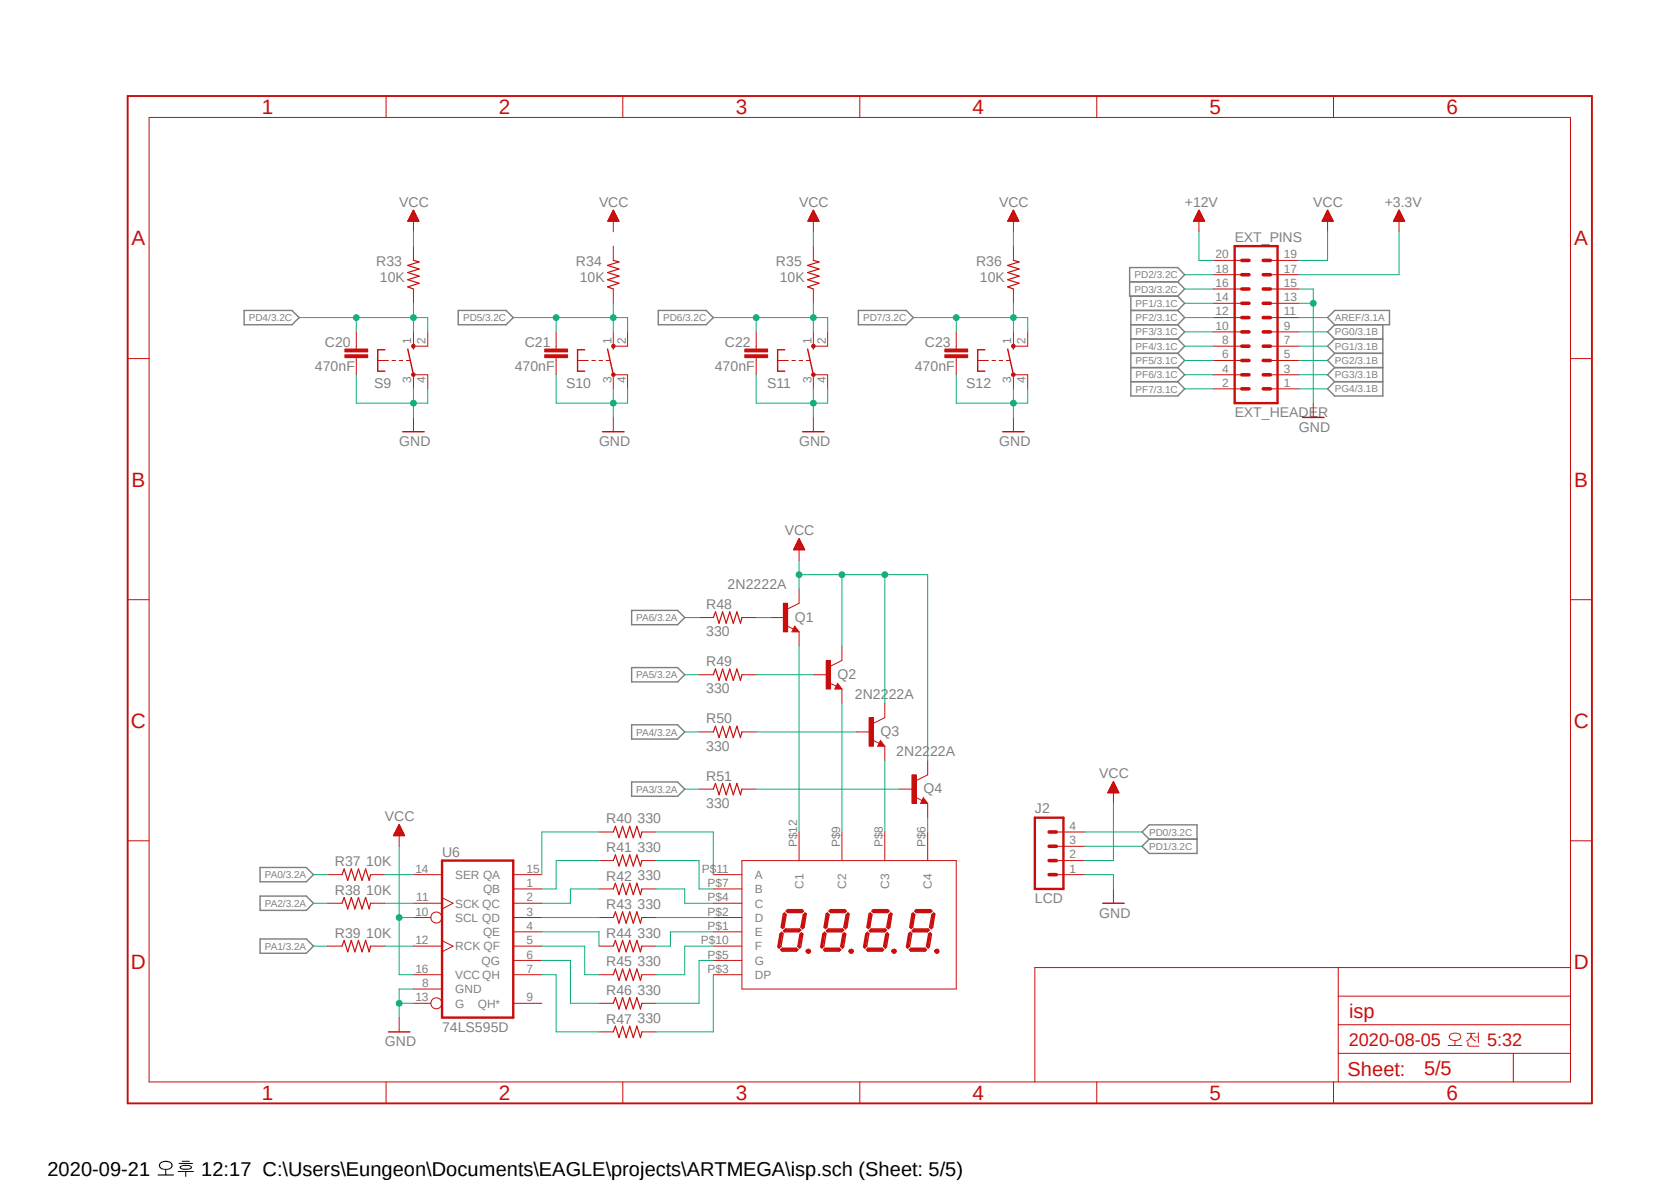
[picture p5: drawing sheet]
<svg xmlns="http://www.w3.org/2000/svg" width="297mm" height="210mm" viewBox="0 0 297 210" stroke-linecap="round" stroke-linejoin="round" font-family="sans-serif">
<path d="M28.4 206.7a.85 .85 0 0 0 .1 .9 .85 .85 0 0 0 1 .3 .85 .85 0 0 0 .9-.3 .85 .85 0 0 0 .1-.9 1.61 1.61 0 0 0-2.1 0zM28.6 206.7a1.44 1.44 0 0 1 1.9 .2v.2a1.17 1.17 0 0 1-2.1 0zM28 208.7l.1 .2 2.8-.1-.1-.1h-1.3v-.8l-.1 .8zM31.8 206.7v.1l2.5-.1zM32.3 206.3l.1 .1 1.3-.1zM32 207.2l-.1 .2a1.46 1.46 0 0 0 1.7 .4l.5-.2a.28 .28 0 0 0-.2-.5l-.9-.1zM32.2 207.3a2.45 2.45 0 0 1 1.7 0v.1a1.97 1.97 0 0 1-1.8 0zM31.6 208.1l.1 .1h1.2v.9h.2v-.9h1.4z" fill="#000"/>
<path d="M22.2 16.7l261.1 179.9M283.3 16.7l-261.1 179.9" fill="none" stroke="#fff" stroke-width=".18"/>
<g fill="none" stroke="#808080" stroke-width=".25">
<path d="M43.4 55.2h8.5l1.3 1.2-1.3 1.3h-8.5zM81.4 55.2h8.6l1.2 1.2-1.2 1.3h-8.6zM117 55.2h8.5l1.3 1.2-1.3 1.3h-8.5zM152.6 55.2h8.5l1.2 1.2-1.2 1.3h-8.5zM200.8 50.1h8.5M201 57.7h8.3M201 55.2h8.3M201 52.6v17.8h8.3l1.3-1.3-1.3-1.3M209.3 50.1l1.3-1.3-1.3-1.3h-8.5v5.1h8.5M209.3 50.1l1.3 1.3-1.3 1.2M209.3 52.6l1.3 1.3-1.3 1.3M209.3 55.2l1.3 1.2-1.3 1.3"/>
<path d="M209.3 57.7l1.3 1.3-1.3 1.2M237.2 55.2h9.8v2.5h-9.8l-1.2-1.3zM237.2 57.7l-1.2 1.3 1.2 1.2M245.8 57.7v12.7h-8.6l-1.2-1.3 1.2-1.3M201 60.2h8.3M201 62.8h8.3M201 65.3h8.3M201 67.8h8.3M209.3 60.2l1.3 1.3-1.3 1.3M209.3 62.8l1.3 1.3-1.3 1.2M209.3 65.3l1.3 1.3-1.3 1.2M237.2 60.2h8.6"/>
<path d="M237.2 62.8h8.6M237.2 65.3h8.6M237.2 67.8h8.6M237.2 60.2l-1.2 1.3 1.2 1.3M237.2 62.8l-1.2 1.3 1.2 1.2M237.2 65.3l-1.2 1.3 1.2 1.2M112.3 108.5h8.1l1.3 1.2-1.3 1.3h-8.1zM112.3 118.6h8.1l1.3 1.3-1.3 1.3h-8.1zM112.3 138.9h8.1l1.3 1.3-1.3 1.3h-8.1zM112.3 128.8h8.1l1.3 1.2-1.3 1.3h-8.1zM46.2 154.1h8.2l1.3 1.3-1.3 1.3h-8.2zM46.2 159.2h8.2l1.3 1.3-1.3 1.3h-8.2z"/>
<path d="M203 147.8l1.3-1.2h8.5v5h-8.5l-1.3-1.2 1.3-1.3zM204.3 149.1h8.5M46.2 166.8h8.2l1.3 1.3-1.3 1.3h-8.2z"/>
</g>
<g fill="none" stroke="#c90d0c" stroke-width=".18">
<path d="M68.6 17.1v3.8M110.7 17.1v3.8M152.8 17.1v3.8M194.9 17.1v3.8M237 17.1v3.8M26.5 20.9h252.6v171.3h-252.6zM22.7 63.7h3.8M279.1 63.7h3.9M22.7 106.6h3.8M279.1 106.6h3.9M22.7 149.4h3.8M279.1 149.4h3.9"/>
<path d="M237.9 171.9v20.3M237.9 177h41.2M279.1 171.9h-95.2v20.3M68.6 192.2v3.8M110.7 192.2v3.8M152.8 192.2v3.8M194.9 192.2v3.8M237 192.2v3.8M237.9 187.2h41.2M237.9 182.1h41.2M269 187.2v5"/>
</g>
<path d="M22.7 17.1h260.3v178.9h-260.3z" fill="none" stroke="#c90d0c" stroke-width=".34"/>
<path d="M257.8 183.7a.69 .69 0 0 0-.2 .8 .69 .69 0 0 0 .7 .4l.3 .1a.78 .78 0 0 0 1-.3 .78 .78 0 0 0-.1-1l-.9-.2zM257.8 183.9a1.08 1.08 0 0 1 1.7 .3 1.07 1.07 0 0 1-1.8 .2zM257.3 185.7l.1 .1h2.5l-.1-.1h-1.1v-.7h-.2v.7zM260.7 183.5l.1 .2h.6a1.78 1.78 0 0 1-.8 1.3v.1a.96 .96 0 0 0 .9-.8l.4 .5 .3 .2h.1a1.5 1.5 0 0 1-.7-1.3l.7-.1zM262.7 183.4v.8l-.7 .1h.7v1h.1v-1.8zM260.9 185.2l-.1 .5 .2 .3 1.9-.1v-.1h-1.8l-.1-.6z" fill="#c90d0c"/>
<path d="M183.9 145.3h5.1v12.6h-5.1z" fill="none" stroke="#c90d0c" stroke-width=".42"/>
<path d="M186.5 150.4h1.2M186.5 152.9h1.2M186.5 155.4h1.2M186.5 147.8h1.2" fill="none" stroke="#c90d0c" stroke-width=".64"/>
<g fill="none" stroke="#c90d0c" stroke-width=".18">
<path d="M73.5 43.7v2.6M73.5 51.4v2.5M67.1 64.1h1.9M69.7 64.1h.6M71 64.1h.6M72.2 64.1h.7M73.5 61.5h2.5M73.5 66.6h2.5M187.7 155.4h5.1M187.7 152.9h5.1M187.7 150.4h5.1M187.7 147.8h5.1"/>
<path d="M197.9 157.9v2.6"/>
</g>
<path d="M68.4 62.1h-1.3v3.9h1.3M72.5 62l1 4.6M73.5 61.5v.5M196 160.5h3.8" fill="none" stroke="#c90d0c" stroke-width=".25"/>
<path d="M73.5 46.3l1 .2-2 .7 2 .6-2 .6 2 .7-2 .6 2 .6-2 .7 1 .4" fill="none" stroke="#c90d0c" stroke-width=".21"/>
<path d="M73.2 66.3h.5v.5h-.5z" fill-rule="evenodd" fill="#c90d0c"/>
<path d="M73.2 66.3h.5v.5h-.5z" fill="none" stroke="#c90d0c" stroke-width=".18"/>
<path d="M73.2 61.3h.5v.4h-.5z" fill-rule="evenodd" fill="#c90d0c"/>
<g fill="none" stroke="#c90d0c" stroke-width=".18">
<path d="M73.5 59v2.5M76 59v2.5M109 43.7v2.6M109 51.4v2.5M73.2 61.3h.5v.4h-.5zM73.5 66.6v2.5M73.5 74.2v2.5M76 66.6v2.5M102.7 64.1h1.9M105.2 64.1h.6M106.5 64.1h.6M107.7 64.1h.7"/>
<path d="M109 61.5h2.5M109 66.6h2.5"/>
</g>
<path d="M71.6 76.7h3.8M103.9 62.1h-1.2v3.9h1.2M108 62l1 4.6M109 61.5v.5" fill="none" stroke="#c90d0c" stroke-width=".25"/>
<path d="M109 46.3l1 .2-2 .7 2 .6-2 .6 2 .7-2 .6 2 .6-2 .7 1 .4" fill="none" stroke="#c90d0c" stroke-width=".21"/>
<path d="M108.8 66.3h.5v.5h-.5z" fill-rule="evenodd" fill="#c90d0c"/>
<path d="M108.8 66.3h.5v.5h-.5z" fill="none" stroke="#c90d0c" stroke-width=".18"/>
<path d="M108.8 61.3h.5v.4h-.5z" fill-rule="evenodd" fill="#c90d0c"/>
<g fill="none" stroke="#c90d0c" stroke-width=".18">
<path d="M109 59v2.5M111.5 59v2.5M144.6 43.7v2.6M144.6 51.4v2.5M108.8 61.3h.5v.4h-.5zM109 66.6v2.5M109 74.2v2.5M111.5 66.6v2.5M138.2 64.1h1.9M140.8 64.1h.6M142 64.1h.7M143.3 64.1h.6"/>
<path d="M144.6 61.5h2.5M144.6 66.6h2.5"/>
</g>
<path d="M107.1 76.7h3.8M139.5 62.1h-1.3v3.9h1.3M143.6 62l1 4.6M144.6 61.5v.5" fill="none" stroke="#c90d0c" stroke-width=".25"/>
<path d="M144.6 46.3l1 .2-2 .7 2 .6-2 .6 2 .7-2 .6 2 .6-2 .7 1 .4" fill="none" stroke="#c90d0c" stroke-width=".21"/>
<path d="M144.4 66.3h.4v.5h-.4l-.2-.2z" fill-rule="evenodd" fill="#c90d0c"/>
<path d="M144.4 66.3h.4v.5h-.4l-.2-.2z" fill="none" stroke="#c90d0c" stroke-width=".18"/>
<path d="M144.4 61.3h.4v.4h-.4l-.2-.2z" fill-rule="evenodd" fill="#c90d0c"/>
<g fill="none" stroke="#c90d0c" stroke-width=".18">
<path d="M144.6 59v2.5M147.1 59v2.5M180.1 43.7v2.6M180.1 51.4v2.5M144.4 61.3h.4v.4h-.4l-.2-.2zM144.6 66.6v2.5M144.6 74.2v2.5M147.1 66.6v2.5M173.8 64.1h1.9M176.3 64.1h.7M177.6 64.1h.6M178.9 64.1h.6"/>
<path d="M180.1 61.5h2.6M180.1 66.6h2.6"/>
</g>
<path d="M142.7 76.7h3.8M175 62.1h-1.2v3.9h1.2M179.1 62l1 4.6M180.1 61.5v.5" fill="none" stroke="#c90d0c" stroke-width=".25"/>
<path d="M180.1 46.3l1 .2-2 .7 2 .6-2 .6 2 .7-2 .6 2 .6-2 .7 1 .4" fill="none" stroke="#c90d0c" stroke-width=".21"/>
<path d="M179.9 66.3h.4l.2 .3-.2 .2h-.4z" fill-rule="evenodd" fill="#c90d0c"/>
<path d="M179.9 66.3h.4l.2 .3-.2 .2h-.4z" fill="none" stroke="#c90d0c" stroke-width=".18"/>
<path d="M179.9 61.3h.4l.2 .2-.2 .2h-.4z" fill-rule="evenodd" fill="#c90d0c"/>
<g fill="none" stroke="#c90d0c" stroke-width=".18">
<path d="M180.1 59v2.5M182.7 59v2.5M215.6 59h5.1M215.6 56.4h5.1M215.6 53.9h5.1M215.6 51.4h5.1M215.6 48.8h5.1M215.6 46.3h5.1M225.8 59h5.1M225.8 56.4h5.1M225.8 53.9h5.1M225.8 51.4h5.1"/>
<path d="M225.8 48.8h5.1M225.8 46.3h5.1M179.9 61.3h.4l.2 .2-.2 .2h-.4zM180.1 66.6v2.5M180.1 74.2v2.5M182.7 66.6v2.5M215.6 69.1h5.1M215.6 66.6h5.1M215.6 64.1h5.1M215.6 61.5h5.1M225.8 69.1h5.1M225.8 66.6h5.1"/>
<path d="M225.8 64.1h5.1M225.8 61.5h5.1M233.4 71.6v2.6M139.8 111.2l1.2 .6M141.3 111.3l.7 1h-1.2zM142 107.2l-2 1M58.3 155.4h2.5M65.9 155.4h2.5M58.3 160.5h2.5M58.3 168.1h2.5M65.9 160.5h2.5M65.9 168.1h2.5"/>
<path d="M71 180.8v2.5"/>
</g>
<path d="M178.2 76.7h3.8M231.5 74.2h3.8M141.3 111.8l.1 .2h-.4l.3-.5 .5 .6h-.8M69 183.3h3.9" fill="none" stroke="#c90d0c" stroke-width=".25"/>
<path d="M219.5 43.7h7.6v27.9h-7.6z" fill="none" stroke="#c90d0c" stroke-width=".42"/>
<g fill="none" stroke="#c90d0c" stroke-width=".64">
<path d="M220.7 59h1.3M220.7 51.4h1.3M220.7 53.9h1.3M220.7 56.4h1.3M220.7 46.3h1.3M220.7 48.8h1.3M224.5 59h1.3M224.5 51.4h1.3M224.5 53.9h1.3M224.5 56.4h1.3M224.5 46.3h1.3M224.5 48.8h1.3"/>
<path d="M220.7 64.1h1.3M220.7 66.6h1.3M220.7 69.1h1.3M220.7 61.5h1.3M224.5 64.1h1.3M224.5 66.6h1.3M224.5 69.1h1.3M224.5 61.5h1.3"/>
</g>
<path d="M60.8 155.4l.4-1 .6 2 .6-2 .7 2 .6-2 .6 2 .7-2 .6 2 .3-1M60.8 160.5l.4-1 .6 2 .6-2 .7 2 .6-2 .6 2 .7-2 .6 2 .3-1M60.8 168.1l.4-1 .6 2 .6-2 .7 2 .6-2 .6 2 .7-2 .6 2 .3-1" fill="none" stroke="#c90d0c" stroke-width=".21"/>
<path d="M139.2 107.2h.8v5.1h-.8z" fill-rule="evenodd" fill="#c90d0c"/>
<g fill="none" stroke="#c90d0c" stroke-width=".18">
<path d="M136.9 109.7h2.6M139.2 107.2h.8v5.1h-.8zM142 104.6v2.6M142 112.3v2.5M126.8 155.4h5.1M126.8 157.9h5.1M131.9 152.9h38.1v22.8h-38.1zM142 147.8v5.1M149.6 147.8v5.1M157.3 147.8v5.1M164.9 147.8v5.1M126.8 160.5h5.1"/>
<path d="M126.8 163h5.1M126.8 165.6h5.1M126.8 168.1h5.1M126.8 170.6h5.1M126.8 173.2h5.1"/>
</g>
<path d="M143.6 169h.2" fill="none" stroke="#c90d0c" stroke-width=".34"/>
<path d="M138.9 165.7l.3 .2-.4 2.2-.3 .3-.2-.2 .3-2.3zM139 168.5h2.6l.2 .2-.2 .3h-2.6l-.2-.3zM139.2 162.4l.2-.2 .3 .3-.3 2.2-.3 .3-.2-.3zM139.3 165.4l.3-.3h2.5l.2 .2-.3 .3h-2.6zM139.7 161.9l.3-.3h2.5l.3 .3-.3 .2h-2.5zM142.2 166l.3-.3 .2 .3-.4 2.2-.2 .2-.3-.3zM142.8 162.5l.3-.3 .2 .2-.4 2.4-.2 .2-.3-.3z" fill="none" stroke="#c90d0c" stroke-width=".25"/>
<path d="M138.9 165.9l-.4 2.3M139.1 168.7h2.4M139.5 162.5l-.4 2.2M139.5 165.3h2.5M140 161.9h2.5M142.4 166.1l-.4 2M143 162.5l-.3 2.2" fill="none" stroke="#c90d0c" stroke-width=".42"/>
<path d="M143.4 168.7l.3-.1 .3 .1 .1 .3-.1 .3-.3 .1-.3-.1-.1-.3h.5l-.1 .1-.1-.1h-.3z" fill-rule="evenodd" fill="#c90d0c"/>
<path d="M143.4 168.7l.3-.1 .3 .1 .1 .3-.1 .3-.3 .1-.3-.1-.1-.3h.5l-.1 .1-.1-.1h-.3z" fill="none" stroke="#c90d0c" stroke-width=".18"/>
<path d="M151.2 169h.2" fill="none" stroke="#c90d0c" stroke-width=".34"/>
<path d="M146.6 165.7l.2 .2-.4 2.2-.3 .3-.2-.2 .4-2.3zM146.6 168.5h2.6l.2 .2-.2 .3h-2.6l-.2-.3zM146.9 162.4l.2-.2 .3 .3-.4 2.2-.3 .3-.2-.3zM146.9 165.4l.3-.3h2.5l.2 .2-.3 .3h-2.5zM147.6 161.6h2.6l.2 .3-.2 .2h-2.6l-.2-.2zM149.8 166l.3-.3 .2 .3-.4 2.2-.2 .2-.3-.3zM150.4 162.5l.3-.3 .2 .2-.4 2.4-.2 .2-.3-.3z" fill="none" stroke="#c90d0c" stroke-width=".25"/>
<path d="M146.5 165.9l-.4 2.3M146.7 168.7h2.4M147.1 162.5l-.4 2.2M147.1 165.3h2.5M147.6 161.9h2.6M150 166.1l-.4 2M150.7 162.5l-.4 2.2" fill="none" stroke="#c90d0c" stroke-width=".42"/>
<path d="M151 168.7l.3-.1 .3 .1 .1 .3-.1 .3-.3 .1-.3-.1-.1-.3h.5l-.1 .1-.1-.1h-.3z" fill-rule="evenodd" fill="#c90d0c"/>
<path d="M151 168.7l.3-.1 .3 .1 .1 .3-.1 .3-.3 .1-.3-.1-.1-.3h.5l-.1 .1-.1-.1h-.3z" fill="none" stroke="#c90d0c" stroke-width=".18"/>
<path d="M158.8 169h.2" fill="none" stroke="#c90d0c" stroke-width=".34"/>
<path d="M154.2 165.7l.2 .2-.3 2.2-.4 .3-.2-.2 .4-2.3zM154.3 168.5h2.5l.3 .2-.3 .3h-2.5l-.3-.3zM154.5 162.4l.2-.2 .3 .3-.4 2.2-.3 .3-.2-.3zM154.5 165.4l.4-.3h2.5l.2 .2-.4 .3h-2.5zM155.2 161.6h2.6l.2 .3-.2 .2h-2.6l-.2-.2zM157.4 166l.3-.3 .2 .3-.3 2.2-.2 .2-.3-.3zM158 162.5l.3-.3 .2 .2-.3 2.4-.3 .2-.3-.3z" fill="none" stroke="#c90d0c" stroke-width=".25"/>
<path d="M154.1 165.9l-.4 2.3M154.3 168.7h2.5M154.7 162.5l-.4 2.2M154.7 165.3h2.6M155.2 161.9h2.6M157.6 166.1l-.3 2M158.3 162.5l-.4 2.2" fill="none" stroke="#c90d0c" stroke-width=".42"/>
<path d="M158.6 168.7l.3-.1 .3 .1 .1 .3-.1 .3-.3 .1-.3-.1-.1-.3h.5l-.1 .1-.1-.1h-.3z" fill-rule="evenodd" fill="#c90d0c"/>
<path d="M158.6 168.7l.3-.1 .3 .1 .1 .3-.1 .3-.3 .1-.3-.1-.1-.3h.5l-.1 .1-.1-.1h-.3z" fill="none" stroke="#c90d0c" stroke-width=".18"/>
<path d="M166.4 169h.3" fill="none" stroke="#c90d0c" stroke-width=".34"/>
<path d="M161.8 165.7l.3 .2-.4 2.2-.4 .3-.2-.2 .4-2.3zM161.9 168.5h2.5l.3 .2-.3 .3h-2.5l-.3-.3zM162.1 162.4l.2-.2 .3 .3-.4 2.2-.2 .3-.3-.3zM162.1 165.4l.4-.3h2.5l.1 .2-.3 .3h-2.5zM162.6 161.9l.3-.3h2.5l.3 .3-.3 .2h-2.5zM165.1 166l.2-.3 .3 .3-.4 2.2-.2 .2-.3-.3zM165.7 162.5l.2-.3 .3 .2-.4 2.4-.3 .2-.3-.3z" fill="none" stroke="#c90d0c" stroke-width=".25"/>
<path d="M161.7 165.9l-.4 2.3M162 168.7h2.4M162.3 162.5l-.3 2.2M162.3 165.3h2.6M162.9 161.9h2.5M165.3 166.1l-.4 2M165.9 162.5l-.4 2.2" fill="none" stroke="#c90d0c" stroke-width=".42"/>
<path d="M166.2 168.7l.3-.1 .3 .1v.6l-.3 .1-.3-.1-.1-.3h.5l-.1 .1-.4-.1z" fill-rule="evenodd" fill="#c90d0c"/>
<g fill="none" stroke="#c90d0c" stroke-width=".18">
<path d="M149.6 117.3l-2 1.1M147.4 121.3l1.2 .6M148.9 121.4l.7 1h-1.2zM106.5 147.8h2.5M106.5 152.9h2.5M106.5 157.9h2.5M114.1 147.8h2.5M114.1 152.9h2.5M114.1 157.9h2.5M106.5 163h2.5M106.5 168.1h2.5M106.5 173.2h2.5"/>
<path d="M106.5 178.3h2.5M114.1 163h2.5M114.1 168.1h2.5M114.1 173.2h2.5M114.1 178.3h2.5M166.2 168.7l.3-.1 .3 .1v.6l-.3 .1-.3-.1-.1-.3h.5l-.1 .1-.4-.1zM106.5 183.3h2.5M114.1 183.3h2.5"/>
</g>
<path d="M109 147.8l.4-1 .6 2 .7-2 .6 2 .6-2 .7 2 .6-2 .6 2 .3-1M109 152.9l.4-1 .6 2 .7-2 .6 2 .6-2 .7 2 .6-2 .6 2 .3-1M109 157.9l.4-1 .6 2.1 .7-2.1 .6 2.1 .6-2.1 .7 2.1 .6-2.1 .6 2.1 .3-1.1M109 163l.4-1 .6 2 .7-2 .6 2 .6-2 .7 2 .6-2 .6 2 .3-1M109 168.1l.4-1 .6 2 .7-2 .6 2 .6-2 .7 2 .6-2 .6 2 .3-1M109 173.2l.4-1 .6 2 .7-2 .6 2 .6-2 .7 2 .6-2 .6 2 .3-1M109 178.3l.4-1.1 .6 2.1 .7-2.1 .6 2.1 .6-2.1 .7 2.1 .6-2.1 .6 2.1 .3-1M109 183.3l.4-1 .6 2.1 .7-2.1 .6 2.1 .6-2.1 .7 2.1 .6-2.1 .6 2.1 .3-1.1" fill="none" stroke="#c90d0c" stroke-width=".21"/>
<path d="M148.9 121.9l.1 .3h-.4l.3-.5 .5 .6h-.8" fill="none" stroke="#c90d0c" stroke-width=".25"/>
<path d="M146.9 117.3h.7v5.1h-.7z" fill-rule="evenodd" fill="#c90d0c"/>
<path d="M144.6 119.9h2.5M146.9 117.3h.7v5.1h-.7zM149.6 114.8v2.5M149.6 122.4v2.6M155 131.4l1.3 .7M156.5 131.6l.8 1h-1.3zM157.3 127.5l-2.1 1" fill="none" stroke="#c90d0c" stroke-width=".18"/>
<path d="M156.5 132.1l.1 .2h-.3l.2-.5 .5 .7h-.7" fill="none" stroke="#c90d0c" stroke-width=".25"/>
<path d="M154.5 127.5h.7v5.1h-.7z" fill-rule="evenodd" fill="#c90d0c"/>
<path d="M152.2 130h2.5M154.5 127.5h.7v5.1h-.7zM157.3 125v2.5M157.3 132.6v2.5M164.9 137.7l-2 1M162.6 141.6l1.3 .6M164.1 141.7l.8 1h-1.3z" fill="none" stroke="#c90d0c" stroke-width=".18"/>
<path d="M164.1 142.2l.2 .3h-.4l.2-.5 .5 .6h-.7" fill="none" stroke="#c90d0c" stroke-width=".25"/>
<path d="M162.1 137.7h.8v5h-.8z" fill-rule="evenodd" fill="#c90d0c"/>
<g fill="none" stroke="#c90d0c" stroke-width=".18">
<path d="M72.5 39.2h1.9M72.6 39.2h1.8M72.6 39.1h1.7M72.7 39h1.6M72.7 38.9h1.6M72.8 38.8h1.4M72.8 38.7h1.3M72.9 38.6h1.2M72.9 38.5h1.1M72.9 38.4h1.1M73 38.4h1M73 38.3h.9"/>
<path d="M73.1 38.2h.8M73.1 38.1h.7M73.2 38h.6M73.2 37.9h.5M73.2 37.8h.5M73.3 37.7h.4M73.3 37.6h.3M73.4 37.5h.2M73.4 37.5h.1M73.4 37.4h.1M73.5 38.7v2.5M73.5 37.4l.9 1.9h-1.9z"/>
<path d="M108.1 39.2h1.8M108.2 39.1h1.7M108.2 39h1.6M108.2 38.9h1.6M108.3 38.8h1.4M108.3 38.7h1.4M108.4 38.6h1.2M108.5 38.5h1.1M108.5 38.4h1.1M108.5 38.4h1M108.6 38.3h.9M108.6 38.2h.8"/>
<path d="M108.7 38.1h.7M108.7 38h.6M108.8 37.9h.5M108.8 37.8h.5M108.8 37.7h.4M108.9 37.6h.3M108.9 37.5h.2M109 37.5h.1M109 37.4l1 1.9h-1.9zM109 38.7v2.5M109 37.4h.1M143.6 39.2h1.9"/>
<path d="M143.7 39.2h1.8M143.7 39.1h1.7M143.8 39h1.6M143.8 38.9h1.5M143.8 38.8h1.5M143.9 38.7h1.3M143.9 38.6h1.3M144 38.5h1.2M144 38.4h1.1M144.1 38.4h1M144.1 38.3h.9M144.1 38.2h.9"/>
<path d="M144.2 38.1h.7M144.3 38h.6M144.3 37.9h.5M144.4 37.8h.4M144.4 37.7h.3M144.4 37.6h.3M144.5 37.5h.2M144.5 37.5h.1M144.6 37.4l.9 1.9h-1.9zM144.6 38.7v2.5M144.6 37.4h.1M179.2 39.2h1.9"/>
<path d="M179.2 39.2h1.8M179.3 39.1h1.7M179.3 39h1.6M179.4 38.9h1.5M179.4 38.8h1.4M179.5 38.7h1.3M179.5 38.6h1.3M179.5 38.5h1.2M179.6 38.4h1M179.7 38.3h.9M179.7 38.2h.8M179.7 38.1h.8"/>
<path d="M179.8 38h.6M179.8 37.9h.6M179.9 37.8h.4M179.9 37.7h.4M180 37.6h.3M180 37.5h.2M180.1 37.5h.1M180.1 37.4l1 1.9h-1.9zM180.1 38.7v2.5M180.1 37.4h.1M212.2 39.2h1.9M212.2 39.2h1.8"/>
<path d="M212.3 39.1h1.7M212.3 39h1.6M212.4 38.9h1.5M212.4 38.8h1.4M212.5 38.7h1.3M212.5 38.6h1.2M212.6 38.5h1.1M212.6 38.4h1.1M212.6 38.4h1M212.7 38.3h.9M212.7 38.2h.8M212.8 38.1h.7"/>
<path d="M212.8 38h.6M212.9 37.9h.5M212.9 37.8h.5M212.9 37.7h.4M213 37.6h.3M213 37.5h.2M213.1 37.5h.1M213.1 37.4l1 1.9h-1.9zM213.1 37.4h.1M213.1 38.7v2.5M235 39.2h1.9M235.1 39.2h1.8"/>
<path d="M235.1 39.1h1.7M235.2 39h1.6M235.2 38.9h1.5M235.2 38.8h1.5M235.3 38.7h1.3M235.4 38.6h1.2M235.4 38.5h1.2M235.5 38.4h1M235.5 38.3h.9M235.6 38.2h.8M235.6 38.1h.7M235.7 38h.6"/>
<path d="M235.7 37.9h.6M235.8 37.8h.4M235.8 37.7h.4M235.8 37.6h.3M235.9 37.5h.2M235.9 37.5h.1M236 37.4l.9 1.9h-1.9zM236 38.7v2.5M236 37.4h.1M247.7 39.2h1.9M247.8 39.2h1.8M247.8 39.1h1.7"/>
<path d="M247.9 39h1.6M247.9 38.9h1.5M247.9 38.8h1.5M248 38.7h1.3M248 38.6h1.3M248.1 38.5h1.2M248.2 38.4h1M248.2 38.3h.9M248.3 38.2h.8M248.3 38.1h.7M248.4 38h.6M248.4 37.9h.6"/>
<path d="M248.5 37.8h.4M248.5 37.7h.3M248.5 37.6h.3M248.6 37.5h.2M248.6 37.5h.1M248.7 37.4l.9 1.9h-1.9zM248.7 38.7v2.5M248.7 37.4l.6 1.9M248.7 37.4l-.7 1.9M248.7 37.4h.1M63.3 61.5v.5M63.3 63.5v.6"/>
<path d="M141.1 97.6h1.9M141.1 97.5h1.8M141.2 97.5h1.7M141.2 97.4h1.6M141.3 97.2h1.5M141.3 97.2h1.4M141.4 97.1h1.3M141.4 97h1.3M141.5 96.9h1.1M141.5 96.8h1M141.6 96.7h.9M141.6 96.6h.9"/>
<path d="M141.6 96.6h.8M141.7 96.5h.7M141.7 96.4h.6M141.8 96.3h.5M141.8 96.2h.4M141.9 96.1h.3M141.9 96h.3M141.9 95.9h.2M142 95.8h.1M142 97v2.6M142 95.8l1 1.9h-1.9zM162.1 137.7h.8v5h-.8z"/>
<path d="M164.9 135.1v2.6M197.4 140h1M197.4 139.9h1M197.4 139.8h.9M197.5 139.7h.8M197.5 139.6h.7M197.6 139.5h.6M197.6 139.4h.6M197.7 139.4h.4M197.7 139.3h.4M197.7 139.2h.3M197.8 139.1h.2"/>
<path d="M197.9 139h.1M197.9 138.9l.9 1.9h-1.9zM70 148.4h1.9M70 148.3h1.8M70.1 148.3h1.7M70.1 148.2h1.7M70.2 148.1h1.5M70.2 148h1.5M70.3 147.9h1.3M70.3 147.8h1.3M70.4 147.7h1.1M70.4 147.6h1.1"/>
<path d="M70.4 147.5h1M70.5 147.4h.9M70.5 147.4h.8M70.6 147.3h.7M70.6 147.2h.6M70.7 147.1h.5M70.7 147h.5M70.7 146.9h.4M70.8 146.8h.3M70.8 146.7h.2M70.9 146.6h.1M71 147.8v2.6"/>
<path d="M71 146.6l.9 1.9h-1.9zM159.8 140.2h2.5M164.9 142.7v2.6M197 140.8h1.8M197 140.7h1.8M197.1 140.6h1.7M197.1 140.5h1.6M197.1 140.4h1.5M197.2 140.3h1.4M197.2 140.3h1.3M197.3 140.2h1.2M197.3 140.1h1.2"/>
<path d="M197.9 140.2v2.5"/>
</g>
<path d="M73.5 37.4l.9 1.9h-1.9zM109 37.4l1 1.9h-1.9zM144.6 37.4l.9 1.9h-1.9zM180.1 37.4l1 1.9h-1.9zM213.1 37.4l1 1.9h-1.9zM236 37.4l.9 1.9h-1.9zM248.7 37.4l.9 1.9h-1.9zM248.7 37.4l-.7 1.9M248.7 37.4l.6 1.9M142 95.8l1 1.9h-1.9zM197.9 138.9l.9 1.9h-1.9zM71 146.6l.9 1.9h-1.9z" fill="none" stroke="#c90d0c" stroke-width=".25"/>
<path d="M61.3 63h4.1v.5h-4.1z" fill-rule="evenodd" fill="#c90d0c"/>
<path d="M61.3 63h4.1v.5h-4.1z" fill="none" stroke="#c90d0c" stroke-width=".18"/>
<path d="M61.3 62h4.1v.5h-4.1z" fill-rule="evenodd" fill="#c90d0c"/>
<path d="M63.3 59v2.5M61.3 62h4.1v.5h-4.1zM63.3 64.1v2.5M98.8 61.5v.5M98.8 63.5v.6" fill="none" stroke="#c90d0c" stroke-width=".18"/>
<path d="M96.8 63h4.1v.5h-4.1z" fill-rule="evenodd" fill="#c90d0c"/>
<path d="M96.8 63h4.1v.5h-4.1z" fill="none" stroke="#c90d0c" stroke-width=".18"/>
<path d="M96.8 62h4.1v.5h-4.1z" fill-rule="evenodd" fill="#c90d0c"/>
<path d="M98.8 59v2.5M96.8 62h4.1v.5h-4.1zM98.8 64.1v2.5M134.4 61.5v.5M134.4 63.5v.6" fill="none" stroke="#c90d0c" stroke-width=".18"/>
<path d="M132.4 63h4v.5h-4z" fill-rule="evenodd" fill="#c90d0c"/>
<path d="M132.4 63h4v.5h-4z" fill="none" stroke="#c90d0c" stroke-width=".18"/>
<path d="M132.4 62h4v.5h-4z" fill-rule="evenodd" fill="#c90d0c"/>
<path d="M134.4 59v2.5M132.4 62h4v.5h-4zM134.4 64.1v2.5M170 61.5v.5M170 63.5v.6" fill="none" stroke="#c90d0c" stroke-width=".18"/>
<path d="M167.9 63h4.1v.5h-4.1z" fill-rule="evenodd" fill="#c90d0c"/>
<path d="M167.9 63h4.1v.5h-4.1z" fill="none" stroke="#c90d0c" stroke-width=".18"/>
<path d="M167.9 62h4.1v.5h-4.1z" fill-rule="evenodd" fill="#c90d0c"/>
<g fill="none" stroke="#c90d0c" stroke-width=".18">
<path d="M170 59v2.5M167.9 62h4.1v.5h-4.1zM170 64.1v2.5M124.2 109.7h2.6M124.2 119.9h2.6M131.9 109.7h2.5M131.9 119.9h2.5M124.2 130h2.6M131.9 130h2.5M73.5 155.4h5.1M78.6 159.5l1.9 1-1.9 1M91.2 157.9h5.1"/>
<path d="M91.2 155.4h5.1M124.2 140.2h2.6M131.9 140.2h2.5M73.5 160.5h5.1M73.5 163h3.1M73.5 168.1h5.1M73.5 173.2h5.1M73.5 178.3h3.1M73.5 175.7h5.1M78.6 167.1l1.9 1-1.9 1M91.2 160.5h5.1M91.2 163h5.1"/>
<path d="M91.2 165.6h5.1M91.2 168.1h5.1M91.2 170.6h5.1M91.2 173.2h5.1M91.2 178.3h5.1"/>
<circle cx="77.6" cy="178.3" r=".98"/>
<circle cx="77.6" cy="163" r=".98"/>
</g>
<path d="M78.6 152.9h12.6v27.9h-12.6z" fill="none" stroke="#c90d0c" stroke-width=".42"/>
<path d="M126.8 109.7l.4-1 .6 2 .6-2 .7 2 .6-2 .6 2 .7-2 .6 2 .3-1M126.8 119.9l.4-1 .6 2 .6-2 .7 2 .6-2 .6 2 .7-2 .6 2 .3-1M126.8 130l.4-1 .6 2.1 .6-2.1 .7 2.1 .6-2.1 .6 2.1 .7-2.1 .6 2.1 .3-1.1M126.8 140.2l.4-1 .6 2 .6-2 .7 2 .6-2 .6 2 .7-2 .6 2 .3-1" fill="none" stroke="#c90d0c" stroke-width=".21"/>
<path d="M73.5 41.2v2.5M144.6 41.2v2.5M180.1 41.2v2.5M236 41.2v5.1h-5.1M71 150.4v22.8h2.5M71 163h2.5" fill="none" stroke="#0dab76" stroke-width=".18"/>
<circle cx="70.9" cy="163" r=".51" fill="#0dab76"/>
<g fill="none" stroke="#0dab76" stroke-width=".18">
<path d="M142 99.6v5M157.3 102.1h7.6v33"/>
<circle cx="70.9" cy="163" r=".51"/>
</g>
<circle cx="142" cy="102.1" r=".51" fill="#0dab76"/>
<g fill="none" stroke="#0dab76" stroke-width=".18">
<path d="M142 102.1h15.3M149.6 102.1v12.7"/>
<circle cx="142" cy="102.1" r=".51"/>
</g>
<circle cx="149.6" cy="102.1" r=".51" fill="#0dab76"/>
<g fill="none" stroke="#0dab76" stroke-width=".18">
<path d="M157.3 102.1v22.9"/>
<circle cx="149.6" cy="102.1" r=".51"/>
</g>
<circle cx="157.3" cy="102.1" r=".51" fill="#0dab76"/>
<g fill="none" stroke="#0dab76" stroke-width=".18">
<path d="M73.5 69.1v5.1M76 69.1v2.5h-2.5M197.9 142.7v10.2h-5.1"/>
<circle cx="157.3" cy="102.1" r=".51"/>
</g>
<circle cx="73.5" cy="71.6" r=".51" fill="#0dab76"/>
<g fill="none" stroke="#0dab76" stroke-width=".18">
<path d="M63.3 66.6v5h10.2M109 69.1v5.1M111.5 69.1v2.5h-2.5"/>
<circle cx="73.5" cy="71.6" r=".51"/>
</g>
<circle cx="109" cy="71.6" r=".51" fill="#0dab76"/>
<g fill="none" stroke="#0dab76" stroke-width=".18">
<path d="M98.8 66.6v5h10.2M144.6 69.1v5.1M147.1 69.1v2.5h-2.5"/>
<circle cx="109" cy="71.6" r=".51"/>
</g>
<circle cx="144.6" cy="71.6" r=".51" fill="#0dab76"/>
<g fill="none" stroke="#0dab76" stroke-width=".18">
<path d="M134.4 66.6v5h10.2M180.1 69.1v5.1M182.7 69.1v2.5h-2.6"/>
<circle cx="144.6" cy="71.6" r=".51"/>
</g>
<circle cx="180.1" cy="71.6" r=".51" fill="#0dab76"/>
<g fill="none" stroke="#0dab76" stroke-width=".18">
<path d="M230.9 51.4h2.5v20.2M230.9 53.9h2.5M170 66.6v5h10.1"/>
<circle cx="180.1" cy="71.6" r=".51"/>
</g>
<circle cx="233.4" cy="53.9" r=".51" fill="#0dab76"/>
<g fill="none" stroke="#0dab76" stroke-width=".18">
<path d="M71 178.3h2.5M73.5 175.7h-2.5v5.1"/>
<circle cx="233.4" cy="53.9" r=".51"/>
</g>
<circle cx="70.9" cy="178.3" r=".51" fill="#0dab76"/>
<g fill="none" stroke="#0dab76" stroke-width=".18">
<path d="M73.5 53.9v5.1M73.5 56.4h2.5v2.6M68.4 155.4h5.1M192.8 155.4h5.1v2.5M68.4 160.5h5.1M68.4 168.1h5.1"/>
<circle cx="70.9" cy="178.3" r=".51"/>
</g>
<circle cx="73.5" cy="56.4" r=".51" fill="#0dab76"/>
<g fill="none" stroke="#0dab76" stroke-width=".18">
<path d="M53.2 56.4h20.3M63.3 56.4v2.6"/>
<circle cx="73.5" cy="56.4" r=".51"/>
</g>
<circle cx="63.3" cy="56.4" r=".51" fill="#0dab76"/>
<g fill="none" stroke="#0dab76" stroke-width=".18">
<path d="M98.8 59v-2.6h12.7v2.6M109 56.4v2.6"/>
<circle cx="63.3" cy="56.4" r=".51"/>
</g>
<circle cx="109" cy="56.4" r=".51" fill="#0dab76"/>
<g fill="none" stroke="#0dab76" stroke-width=".18">
<path d="M91.2 56.4h7.6M109 53.9v2.5"/>
<circle cx="109" cy="56.4" r=".51"/>
</g>
<circle cx="98.8" cy="56.4" r=".51" fill="#0dab76"/>
<g fill="none" stroke="#0dab76" stroke-width=".18">
<path d="M144.6 56.4h2.5v2.6M144.6 53.9v5.1"/>
<circle cx="98.8" cy="56.4" r=".51"/>
</g>
<circle cx="144.6" cy="56.4" r=".51" fill="#0dab76"/>
<g fill="none" stroke="#0dab76" stroke-width=".18">
<path d="M126.8 56.4h17.8M134.4 56.4v2.6"/>
<circle cx="144.6" cy="56.4" r=".51"/>
</g>
<circle cx="134.4" cy="56.4" r=".51" fill="#0dab76"/>
<g fill="none" stroke="#0dab76" stroke-width=".18">
<path d="M170 59v-2.6h12.7v2.6M180.1 56.4v2.6"/>
<circle cx="134.4" cy="56.4" r=".51"/>
</g>
<circle cx="180.1" cy="56.4" r=".51" fill="#0dab76"/>
<g fill="none" stroke="#0dab76" stroke-width=".18">
<path d="M162.3 56.4h7.7M180.1 53.9v2.5"/>
<circle cx="180.1" cy="56.4" r=".51"/>
</g>
<circle cx="170" cy="56.4" r=".51" fill="#0dab76"/>
<g fill="none" stroke="#0dab76" stroke-width=".18">
<path d="M210.6 48.8h5M210.6 51.4h5M210.6 53.9h5M210.6 56.4h5M210.6 59h5M213.1 41.2v5.1h2.5M230.9 56.4h5.1M230.9 59h5.1M248.7 41.2v7.6h-17.8M210.6 61.5h5M210.6 64.1h5M210.6 69.1h5"/>
<path d="M210.6 66.6h5M230.9 61.5h5.1M230.9 64.1h5.1M230.9 69.1h5.1M230.9 66.6h5.1M121.7 109.7h2.5M121.7 119.9h2.5M134.4 109.7h2.5M134.4 119.9h10.2M142 114.8v33M121.7 130h2.5M134.4 130h17.8"/>
<path d="M149.6 125v22.8M157.3 135.1v12.7M55.7 155.4h2.6M106.5 157.9h-5.1v2.6h-5.1M106.5 147.8h-10.2v7.6M106.5 152.9h-7.7v5h-2.5M116.6 157.9h5.1v2.6h5.1M116.6 147.8h10.2v7.6M116.6 152.9h7.6v5h2.6M121.7 140.2h2.5M134.4 140.2h25.4M164.9 145.3v2.5"/>
<path d="M192.8 147.8h10.2M192.8 150.4h10.2M55.7 160.5h2.6M55.7 168.1h2.6M96.3 168.1h7.6v5.1h2.6M96.3 173.2h2.5v10.1h7.7M96.3 170.6h5.1v7.7h5.1M96.3 163h10.2M96.3 165.6h10.2v2.5M116.6 163h10.2M126.8 165.6h-7.6v2.5h-2.6M126.8 168.1h-5.1v5.1h-5.1"/>
<path d="M126.8 170.6h-2.6v7.7h-7.6M126.8 173.2v10.1h-10.2"/>
<circle cx="170" cy="56.4" r=".51"/>
</g>
<g font-size="3.7" fill="#c90d0c">
<text x="46.5" y="20.3">1</text>
<text x="88.6" y="20.3">2</text>
<text x="130.8" y="20.3">3</text>
<text x="172.8" y="20.3">4</text>
<text x="215" y="20.3">5</text>
<text x="257.1" y="20.3">6</text>
<text x="23.4" y="43.6">A</text>
<text x="279.8" y="43.6">A</text>
<text x="23.4" y="86.4">B</text>
<text x="279.8" y="86.4">B</text>
<text x="23.3" y="129.3">C</text>
<text x="279.7" y="129.3">C</text>
<text x="23.3" y="172.1">D</text>
<text x="279.7" y="172.1">D</text>
<text x="46.5" y="195.5">1</text>
<text x="88.6" y="195.5">2</text>
<text x="130.8" y="195.5">3</text>
<text x="172.8" y="195.5">4</text>
<text x="215" y="195.5">5</text>
<text x="257.1" y="195.5">6</text>
</g>
<g font-size="3.6" fill="#c90d0c">
<text x="239.8" y="180.8">isp</text>
<text x="239.5" y="191.1">Sheet:</text>
<text x="253.1" y="191">5/5</text>
</g>
<g font-size="3.6">
<text x="8.4" y="208.9">2020-09-21</text>
<text x="35.8" y="208.9">12:17 C:\Users\Eungeon\Documents\EAGLE\projects\ARTMEGA\isp.sch (Sheet: 5/5)</text>
</g>
<g font-size="3.2" fill="#c90d0c">
<text x="239.8" y="185.9">2020-08-05</text>
<text x="264.3" y="185.9">5:32</text>
</g>
<g font-size="2.5" fill="#808080">
<text x="71" y="36.7">VCC</text>
<text x="106.5" y="36.7">VCC</text>
<text x="142" y="36.7">VCC</text>
<text x="177.6" y="36.7">VCC</text>
<text x="210.6" y="36.7">+12V</text>
<text x="233.4" y="36.7">VCC</text>
<text x="246.1" y="36.7">+3.3V</text>
<text x="66.8" y="47.2">R33</text>
<text x="102.4" y="47.2">R34</text>
<text x="137.9" y="47.2">R35</text>
<text x="173.5" y="47.2">R36</text>
<text x="219.5" y="43">EXT_PINS</text>
<text x="67.5" y="50.1">10K</text>
<text x="103" y="50.1">10K</text>
<text x="138.6" y="50.1">10K</text>
<text x="174.2" y="50.1">10K</text>
<text x="56" y="66">470nF</text>
<text x="57.7" y="61.6">C20</text>
<text x="91.5" y="66">470nF</text>
<text x="93.3" y="61.6">C21</text>
<text x="127" y="66">470nF</text>
<text x="128.8" y="61.6">C22</text>
<text x="162.6" y="66">470nF</text>
<text x="164.4" y="61.6">C23</text>
<text x="66.5" y="69">S9</text>
<text x="100.6" y="69">S10</text>
<text x="136.4" y="69">S11</text>
<text x="171.7" y="69">S12</text>
<text x="219.5" y="74.2">EXT_HEADER</text>
<text x="230.9" y="76.7">GND</text>
<text x="71" y="79.2">GND</text>
<text x="106.5" y="79.2">GND</text>
<text x="142" y="79.2">GND</text>
<text x="177.6" y="79.2">GND</text>
<text x="139.5" y="95.1">VCC</text>
<text x="129.3" y="104.6">2N2222A</text>
<text x="125.5" y="113">330</text>
<text x="125.5" y="108.2">R48</text>
<text x="141.3" y="110.5">Q1</text>
<text x="125.5" y="118.4">R49</text>
<text x="125.5" y="123.2">330</text>
<text x="148.9" y="120.7">Q2</text>
<text x="151.9" y="124.2">2N2222A</text>
<text x="125.5" y="128.5">R50</text>
<text x="156.5" y="130.8">Q3</text>
<text x="125.5" y="133.4">330</text>
<text x="159.3" y="134.4">2N2222A</text>
<text x="125.5" y="143.5">330</text>
<text x="125.5" y="138.7">R51</text>
<text x="164.1" y="141">Q4</text>
<text x="195.4" y="138.3">VCC</text>
<text x="68.4" y="145.9">VCC</text>
<text x="107.7" y="146.3">R40</text>
<text x="113.3" y="146.3">330</text>
<text x="183.9" y="144.5">J2</text>
<text x="59.5" y="153.9">R37</text>
<text x="65.1" y="153.9">10K</text>
<text x="78.6" y="152.3">U6</text>
<text x="107.7" y="151.4">R41</text>
<text x="113.3" y="151.4">330</text>
<text x="59.5" y="159">R38</text>
<text x="65.1" y="159">10K</text>
<text x="107.7" y="156.5">R42</text>
<text x="107.7" y="161.5">R43</text>
<text x="113.3" y="156.4">330</text>
<text x="113.3" y="161.5">330</text>
<text x="183.9" y="160.5">LCD</text>
<text x="59.5" y="166.6">R39</text>
<text x="65.1" y="166.6">10K</text>
<text x="107.7" y="166.6">R44</text>
<text x="113.3" y="166.6">330</text>
<text x="195.4" y="163">GND</text>
<text x="107.7" y="171.7">R45</text>
<text x="113.3" y="171.7">330</text>
<text x="107.7" y="176.8">R46</text>
<text x="113.3" y="176.7">330</text>
<text x="68.4" y="185.9">GND</text>
<text x="78.6" y="183.3">74LS595D</text>
<text x="107.7" y="181.9">R47</text>
<text x="113.3" y="181.8">330</text>
</g>
<g font-size="2.1" fill="#808080">
<text x="216" y="45.9">20</text>
<text x="228.2" y="45.9">19</text>
<text x="216" y="53.5">14</text>
<text x="216" y="51">16</text>
<text x="216" y="48.4">18</text>
<text x="228.2" y="53.5">13</text>
<text x="228.2" y="51">15</text>
<text x="228.2" y="48.4">17</text>
<text x="216" y="58.6">10</text>
<text x="216" y="56">12</text>
<text x="228.2" y="58.6">9</text>
<text x="228.2" y="56">11</text>
<text x="73.1" y="61.1" transform="rotate(-90 73.1 61.1)">1</text>
<text x="75.7" y="61.1" transform="rotate(-90 75.7 61.1)">2</text>
<text x="108.7" y="61.1" transform="rotate(-90 108.7 61.1)">1</text>
<text x="111.2" y="61.1" transform="rotate(-90 111.2 61.1)">2</text>
<text x="144.2" y="61.1" transform="rotate(-90 144.2 61.1)">1</text>
<text x="146.8" y="61.1" transform="rotate(-90 146.8 61.1)">2</text>
<text x="179.7" y="61.1" transform="rotate(-90 179.7 61.1)">1</text>
<text x="182.3" y="61.1" transform="rotate(-90 182.3 61.1)">2</text>
<text x="217.2" y="63.7">6</text>
<text x="217.2" y="61.1">8</text>
<text x="228.2" y="63.7">5</text>
<text x="228.2" y="61.1">7</text>
<text x="73.1" y="68.1" transform="rotate(-90 73.1 68.1)">3</text>
<text x="75.7" y="68.1" transform="rotate(-90 75.7 68.1)">4</text>
<text x="108.7" y="68.1" transform="rotate(-90 108.7 68.1)">3</text>
<text x="111.2" y="68.1" transform="rotate(-90 111.2 68.1)">4</text>
<text x="144.2" y="68.1" transform="rotate(-90 144.2 68.1)">3</text>
<text x="146.8" y="68.1" transform="rotate(-90 146.8 68.1)">4</text>
<text x="179.7" y="68.1" transform="rotate(-90 179.7 68.1)">3</text>
<text x="182.3" y="68.1" transform="rotate(-90 182.3 68.1)">4</text>
<text x="217.2" y="68.7">2</text>
<text x="217.2" y="66.2">4</text>
<text x="228.2" y="68.7">1</text>
<text x="228.2" y="66.2">3</text>
<text x="190.1" y="150">3</text>
<text x="190.1" y="147.4">4</text>
<text x="73.8" y="155.1">14</text>
<text x="93.6" y="155.1">15</text>
<text x="124.8" y="155.1">P$11</text>
<text x="141.7" y="150.5" transform="rotate(-90 141.7 150.5)">P$12</text>
<text x="149.3" y="150.5" transform="rotate(-90 149.3 150.5)">P$9</text>
<text x="156.9" y="150.5" transform="rotate(-90 156.9 150.5)">P$8</text>
<text x="164.5" y="150.5" transform="rotate(-90 164.5 150.5)">P$6</text>
<text x="190.1" y="155.1">1</text>
<text x="190.1" y="152.5">2</text>
<text x="74" y="160.1">11</text>
<text x="80.9" y="161.2">SCK QC</text>
<text x="80.9" y="156.2">SER QA</text>
<text x="85.9" y="158.7">QB</text>
<text x="93.6" y="157.6">1</text>
<text x="93.6" y="160.1">2</text>
<text x="125.8" y="157.6">P$7</text>
<text x="125.8" y="160.1">P$4</text>
<text x="134.2" y="156.2">A</text>
<text x="134.2" y="158.7">B</text>
<text x="134.2" y="161.2">C</text>
<text x="142.8" y="157.9" transform="rotate(-90 142.8 157.9)">C1</text>
<text x="150.4" y="157.9" transform="rotate(-90 150.4 157.9)">C2</text>
<text x="158" y="157.9" transform="rotate(-90 158 157.9)">C3</text>
<text x="165.6" y="157.9" transform="rotate(-90 165.6 157.9)">C4</text>
<text x="73.8" y="162.7">10</text>
<text x="73.8" y="167.8">12</text>
<text x="80.9" y="163.8">SCL QD</text>
<text x="85.9" y="166.3">QE</text>
<text x="93.6" y="162.7">3</text>
<text x="93.6" y="165.2">4</text>
<text x="93.6" y="167.8">5</text>
<text x="124.6" y="167.8">P$10</text>
<text x="125.8" y="162.7">P$2</text>
<text x="125.8" y="165.2">P$1</text>
<text x="134.2" y="163.8">D</text>
<text x="134.2" y="166.3">E</text>
<text x="73.8" y="172.8">16</text>
<text x="80.9" y="168.9">RCK QF</text>
<text x="80.9" y="173.9">VCC QH</text>
<text x="85.6" y="171.4">QG</text>
<text x="93.6" y="170.3">6</text>
<text x="93.6" y="172.8">7</text>
<text x="125.8" y="170.3">P$5</text>
<text x="125.8" y="172.8">P$3</text>
<text x="134.2" y="168.9">F</text>
<text x="134.2" y="171.4">G</text>
<text x="134.2" y="173.9">DP</text>
<text x="73.8" y="177.9">13</text>
<text x="75" y="175.4">8</text>
<text x="80.9" y="179">G</text>
<text x="80.9" y="176.5">GND</text>
<text x="84.9" y="179">QH*</text>
<text x="93.6" y="177.9">9</text>
</g>
<g font-size="1.8" fill="#808080">
<text x="201.7" y="49.4">PD2/3.2C</text>
<text x="201.7" y="52">PD3/3.2C</text>
<text x="44.2" y="57.1">PD4/3.2C</text>
<text x="82.3" y="57.1">PD5/3.2C</text>
<text x="117.9" y="57.1">PD6/3.2C</text>
<text x="153.4" y="57.1">PD7/3.2C</text>
<text x="201.8" y="54.5">PF1/3.1C</text>
<text x="201.8" y="57.1">PF2/3.1C</text>
<text x="201.8" y="59.6">PF3/3.1C</text>
<text x="237.2" y="57.1">AREF/3.1A</text>
<text x="237.2" y="59.6">PG0/3.1B</text>
<text x="201.8" y="62.1">PF4/3.1C</text>
<text x="201.8" y="64.7">PF5/3.1C</text>
<text x="237.2" y="62.1">PG1/3.1B</text>
<text x="237.2" y="64.7">PG2/3.1B</text>
<text x="201.8" y="69.8">PF7/3.1C</text>
<text x="201.8" y="67.2">PF6/3.1C</text>
<text x="237.2" y="67.2">PG3/3.1B</text>
<text x="237.2" y="69.7">PG4/3.1B</text>
<text x="113.1" y="110.4">PA6/3.2A</text>
<text x="113.1" y="120.5">PA5/3.2A</text>
<text x="113.1" y="130.7">PA4/3.2A</text>
<text x="113.1" y="140.8">PA3/3.2A</text>
<text x="204.3" y="148.5">PD0/3.2C</text>
<text x="204.3" y="151">PD1/3.2C</text>
<text x="47.1" y="156.1">PA0/3.2A</text>
<text x="47.1" y="161.1">PA2/3.2A</text>
<text x="47.1" y="168.7">PA1/3.2A</text>
</g>
</svg>
